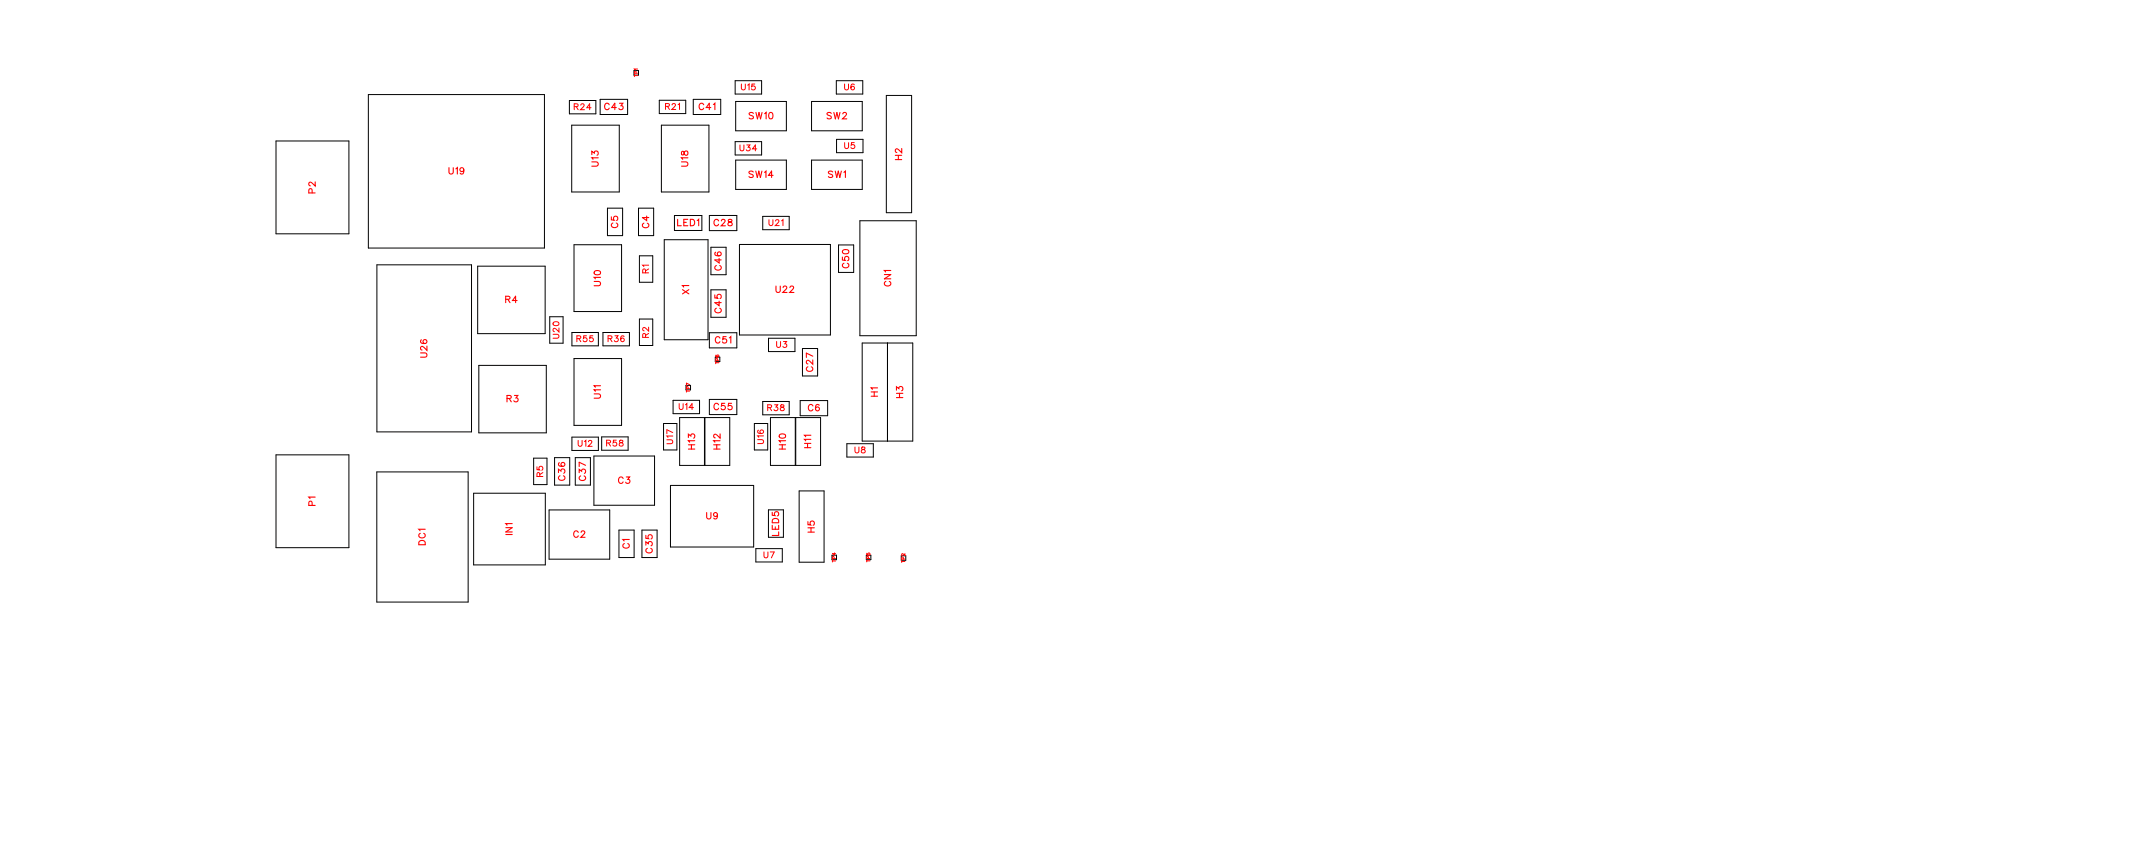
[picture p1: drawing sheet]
<svg xmlns="http://www.w3.org/2000/svg" width="238mm" height="95mm" viewBox="0 0 238 95" stroke-linecap="round" stroke-linejoin="round" font-family="sans-serif">
<g fill="none" stroke="#000" stroke-width=".11">
<path d="M30.5 15.6h8v10.2h-8zM40.7 10.4h19.4v17h-19.4zM62.9 11.1h2.9v1.5h-2.9zM63.2 13.8h5.2v7.4h-5.2zM66.3 11h3v1.6h-3zM70 7.8h.5v.5h-.5zM72.8 11.1h3v1.4h-3zM73.1 13.8h5.2v7.4h-5.2zM76.6 11h3v1.6h-3zM81.2 8.9h2.9v1.5h-2.9zM81.2 15.6h2.9v1.5h-2.9zM81.3 11.2h5.6v3.2h-5.6z"/>
<path d="M81.3 17.7h5.6v3.2h-5.6zM89.7 11.2h5.6v3.2h-5.6zM89.7 17.7h5.6v3.2h-5.6zM92.4 8.9h2.9v1.5h-2.9zM92.4 15.4h2.9v1.5h-2.9zM97.9 10.5h2.8v13h-2.8zM41.6 29.3h10.5v18.4h-10.5zM52.8 29.4h7.4v7.5h-7.4zM60.7 35h1.5v2.9h-1.5zM63.2 36.7h2.9v1.5h-2.9zM63.4 27h5.3v7.4h-5.3zM63.4 39.6h5.3v7.4h-5.3z"/>
<path d="M66.6 36.7h2.9v1.5h-2.9zM67.1 23h1.7v3h-1.7zM70.5 23h1.7v3h-1.7zM70.6 35.2h1.5v3h-1.5zM70.6 28.3h1.5v2.9h-1.5zM73.4 26.5h4.8v11h-4.8zM74.5 23.8h3v1.7h-3zM78.4 23.8h3v1.7h-3zM78.4 36.8h3v1.6h-3zM78.5 32h1.7v3h-1.7zM78.5 27.3h1.7v3h-1.7zM79 39.4h.5v.5h-.5z"/>
<path d="M81.7 27h10v10h-10zM84.3 23.9h2.9v1.5h-2.9zM84.9 37.4h2.9v1.4h-2.9zM88.7 38.5h1.6v3h-1.6zM92.6 27.1h1.7v3h-1.7zM95 24.4h6.2v12.7h-6.2zM95.3 37.9h5.5v10.8h-5.5zM98 37.9v10.8M30.5 50.2h8v10.3h-8zM41.6 52.1h10.1v14.4h-10.1zM52.3 54.5h7.9v7.9h-7.9zM52.9 40.4h7.5v7.4h-7.5z"/>
<path d="M59 50.6h1.4v2.9h-1.4zM60.7 56.3h6.7v5.5h-6.7zM61.3 50.6h1.6v3h-1.6zM63.2 48.3h2.9v1.5h-2.9zM63.6 50.6h1.6v3h-1.6zM65.6 50.4h6.7v5.4h-6.7zM66.5 48.3h2.9v1.4h-2.9zM68.4 58.6h1.7v3h-1.7zM70.9 58.6h1.7v3h-1.7zM73.3 46.8h1.5v2.9h-1.5zM74.1 53.6h9.2v6.8h-9.2zM74.4 44.2h2.9v1.5h-2.9z"/>
<path d="M75.1 46.1h2.7v5.3h-2.7zM75.8 42.6h.5v.5h-.5zM77.9 46.1h2.7v5.3h-2.7zM78.4 44.1h3v1.7h-3zM83.3 46.8h1.5v2.9h-1.5zM84.3 44.3h2.9v1.5h-2.9zM84.9 56.3h1.6v3.1h-1.6zM85.1 46.1h2.8v5.3h-2.8zM87.9 46.1h2.8v5.3h-2.8zM88.3 54.2h2.7v7.9h-2.7zM88.4 44.2h3v1.7h-3zM93.6 49h2.9v1.5h-2.9z"/>
<path d="M83.5 60.6h2.9v1.5h-2.9zM91.9 61.3h.5v.5h-.5zM95.7 61.3h.5v.5h-.5zM99.6 61.4h.5v.5h-.5z"/>
</g>
<g fill="none" stroke="#f00" stroke-width=".12">
<path d="M49.6 18.5v.5l.2 .2 .2-.1 .1-.6M50.4 18.7l.1-.2v.7M51.2 18.8a.22 .22 0 0 1-.3 .1 .22 .22 0 0 1 0-.3 .22 .22 0 0 1 .3 0v.2a.34 .34 0 0 1-.2 .4l-.2-.1M65.4 17.9h.5l.2 .2-.1 .2-.6 .1M65.4 17.1v-.4l.3 .2a.24 .24 0 0 1 .3-.2 .25 .25 0 0 1 0 .5M66.1 17.4h-.7l.1 .2M67.3 11.6a.26 .26 0 0 0-.3-.2 .26 .26 0 0 0-.2 .3v.1a.26 .26 0 0 0 .2 .3 .26 .26 0 0 0 .3-.2M68.1 11.9h-.5l.3-.5v.7M68.4 11.4h.4l-.2 .3a.24 .24 0 0 1 .2 .4 .24 .24 0 0 1-.4-.1M75.3 17.9h.5l.2 .2-.1 .2-.6 .1M75.3 16.7v.4h.2l.3-.4a.24 .24 0 0 1 .2 .2 .24 .24 0 0 1-.2 .3l-.2-.2-.1-.3zM76 17.4h-.7l.1 .2"/>
<path d="M77.7 11.6a.26 .26 0 0 0-.3-.2 .26 .26 0 0 0-.2 .3v.1a.26 .26 0 0 0 .2 .3 .26 .26 0 0 0 .3-.2M78.5 11.9h-.5l.4-.5v.7M78.8 11.5l.2-.1v.7M83.2 19l-.2-.1-.3 .1 .1 .2 .4 .2v.1l-.2 .1-.3-.1M83.2 12.5l-.1-.1-.3 .1v.2l.4 .2v.1l-.1 .1-.3-.1M83.5 18.9l.2 .7 .1-.7 .2 .7 .2-.7M83.5 12.4l.2 .7 .2-.7 .1 .7 .2-.7M84.5 19l.1-.1v.7M84.5 12.6l.1-.2v.7M85 12.5l.1-.1a.37 .37 0 0 1 .3 .4 .37 .37 0 0 1-.3 .3 .45 .45 0 0 1-.1-.6zM85.4 19.4h-.5l.3-.5v.7M91.8 12.5l-.1-.1-.3 .1v.2l.4 .2v.1l-.1 .1-.3-.1"/>
<path d="M92 19l-.2-.1-.3 .1 .1 .2 .4 .2v.1l-.2 .1-.3-.1M92.1 12.4l.2 .7 .2-.7 .1 .7 .2-.7M92.3 18.9l.1 .7 .2-.7 .2 .7 .1-.7M93.1 12.6l.1-.2h.2l.1 .2-.1 .2-.3 .3h.5M93.2 19l.2-.1v.7M98.9 17.6h.7M98.9 17.2h.7M99.2 17.2v.4M99.6 16.4v.5l-.3-.4-.3-.1-.1 .2v.1l.2 .1M34.5 21.3v-.4h-.3l-.1 .4h.7M34.8 20.1v.5l-.3-.4-.3-.1-.1 .2v.1l.2 .1M46.5 39h.5l.2 .2-.1 .2-.6 .1"/>
<path d="M46.6 37.5l-.1 .1a.35 .35 0 0 0 .2 .4 .35 .35 0 0 0 .5-.3 .22 .22 0 0 0-.2-.2 .22 .22 0 0 0-.3 .2 .22 .22 0 0 0 .2 .2M47.2 38.2v.5l-.4-.3-.2-.1-.1 .1v.1l.1 .2M55.9 33.1l.4-.1v-.1l-.1-.2h-.3v.7M56.1 33.1l.2 .3M57.1 33.2h-.5l.4-.5v.7M65.6 31.1h.5l.2 .2-.1 .2-.6 .1M65.7 30l.2-.1a.3 .3 0 0 1 .4 .3 .38 .38 0 0 1-.3 .2 .38 .38 0 0 1-.4-.3zM66.3 30.6h-.7l.2 .2M67.5 24v.3h.3a.25 .25 0 0 1 0-.4 .25 .25 0 0 1 .4 .1 .25 .25 0 0 1-.1 .4M67.7 24.6a.26 .26 0 0 0-.2 .3 .26 .26 0 0 0 .3 .2h.2a.26 .26 0 0 0 .3-.2 .26 .26 0 0 0-.2-.3M71.1 24.7a.26 .26 0 0 0-.1 .2 .26 .26 0 0 0 .2 .3h.2a.26 .26 0 0 0 .3-.3 .26 .26 0 0 0-.2-.2M71.4 23.9v.5l-.4-.4h.7"/>
<path d="M74.9 24.2v.7h.4M75.4 32l.7 .5M75.5 24.6h.3M76 24.2h-.5v.7h.5M76.1 31.5h-.7l.1 .2M76.1 32l-.7 .5M76.3 24.2h.2a.38 .38 0 0 1 .3 .4 .38 .38 0 0 1-.3 .3h-.2zM77 24.4l.2-.2v.7M79 32.6v.3h.3a.25 .25 0 0 1 0-.3 .25 .25 0 0 1 .3 0 .25 .25 0 0 1-.1 .4M79.1 27.9h-.1a.35 .35 0 0 0 .3 .4 .35 .35 0 0 0 .4-.2 .22 .22 0 0 0-.2-.3 .22 .22 0 0 0-.3 .2 .22 .22 0 0 0 .2 .3M79.1 29.3a.26 .26 0 0 0-.1 .3 .26 .26 0 0 0 .2 .2h.2a.26 .26 0 0 0 .3-.2 .26 .26 0 0 0-.2-.3M79.1 34a.26 .26 0 0 0-.1 .3 .26 .26 0 0 0 .2 .3h.2a.26 .26 0 0 0 .3-.3 .26 .26 0 0 0-.2-.3"/>
<path d="M79.4 24.4a.26 .26 0 0 0-.3-.2 .26 .26 0 0 0-.2 .3v.2a.26 .26 0 0 0 .2 .2 .26 .26 0 0 0 .3-.1M79.4 28.5v.5l-.4-.3h.7M79.4 33.3v.5l-.4-.4h.7M79.5 37.4a.26 .26 0 0 0-.3-.2 .26 .26 0 0 0-.2 .3v.1a.26 .26 0 0 0 .2 .3 .26 .26 0 0 0 .3-.2M79.7 24.4l.1-.2h.2l.1 .2-.1 .2-.3 .3h.4M80.2 37.2h-.3v.3a.25 .25 0 0 1 .3 0 .25 .25 0 0 1 0 .4 .25 .25 0 0 1-.4-.1M80.5 24.3v.2l.3 .1 .1 .1a.24 .24 0 0 1-.2 .3 .24 .24 0 0 1-.3-.3l.5-.3-.1-.1zM80.6 37.3l.1-.1v.7M85.7 31.6v.5l.2 .2 .3-.1v-.6M86.5 31.8l.2-.2h.1l.1 .1-.1 .3-.3 .3h.5M87.3 31.8l.1-.2h.1l.2 .1-.1 .3-.4 .3h.5M89.8 39.8v.4l-.3-.3-.3-.1-.1 .1v.2l.2 .1"/>
<path d="M89.8 39.3l-.7-.3v.5M93.1 28.4v.3l.3 .1a.25 .25 0 0 1 0-.4 .25 .25 0 0 1 .3 0 .25 .25 0 0 1-.1 .4M93.1 27.7l.3-.1a.3 .3 0 0 1 .4 .2 .38 .38 0 0 1-.4 .2 .38 .38 0 0 1-.3-.2zM93.2 29.1a.26 .26 0 0 0-.1 .3 .26 .26 0 0 0 .2 .2h.2a.26 .26 0 0 0 .3-.2 .26 .26 0 0 0-.2-.3M97.7 30.3h.7l-.7 .5h.7M97.9 31.1a.26 .26 0 0 0-.2 .3 .26 .26 0 0 0 .3 .2h.1a.26 .26 0 0 0 .3-.2 .26 .26 0 0 0-.2-.3M98.4 29.9h-.7l.1 .1M34.5 55.8v-.4h-.3l-.1 .4h.7M34.8 54.9h-.7l.1 .2M46.4 59.8l.1-.1 .4 .1 .1 .4h-.7zM46.4 58.9a.26 .26 0 0 0-.1 .3 .26 .26 0 0 0 .2 .2h.2a.26 .26 0 0 0 .3-.2 .26 .26 0 0 0-.2-.3M47 58.5h-.7l.1 .1"/>
<path d="M55.9 59h.7M55.9 58.3h.7l-.7 .5h.7M56 44h.4l.1-.2-.2-.1h-.3v.7M56.2 44l.3 .4M56.6 57.8h-.7l.1 .2M56.8 43.7h.4l-.2 .3a.24 .24 0 0 1 .2 .3 .24 .24 0 0 1-.4 0M61.7 52.2v-.4l.3 .2a.24 .24 0 0 1 .4-.1 .24 .24 0 0 1-.1 .4M61.8 51.1h-.1a.35 .35 0 0 0 .3 .5 .35 .35 0 0 0 .4-.3 .22 .22 0 0 0-.2-.2 .22 .22 0 0 0-.2 .2 .22 .22 0 0 0 .2 .2M61.9 52.6a.26 .26 0 0 0-.2 .3 .26 .26 0 0 0 .3 .2h.1a.26 .26 0 0 0 .3-.2 .26 .26 0 0 0-.2-.3M63.9 58.8a.26 .26 0 0 0-.3-.2 .26 .26 0 0 0-.2 .3v.2a.26 .26 0 0 0 .2 .3 .26 .26 0 0 0 .3-.2M64 52.2v-.3l.3 .2a.24 .24 0 0 1 .3-.2 .24 .24 0 0 1 0 .4M64.2 52.6a.26 .26 0 0 0-.2 .3 .26 .26 0 0 0 .3 .2h.1a.26 .26 0 0 0 .3-.2 .26 .26 0 0 0-.2-.3"/>
<path d="M64.2 58.8l.1-.2h.2l.1 .2-.1 .2-.3 .4h.4M64.7 51.4l-.7-.3v.4M65.6 43.5h.5l.2 .2-.1 .3h-.6M66.3 43.1h-.7l.2 .1M66.3 42.6h-.7l.2 .2M68.8 52.9a.26 .26 0 0 0-.3-.2 .26 .26 0 0 0-.2 .3v.1a.26 .26 0 0 0 .2 .3 .26 .26 0 0 0 .3-.2M69.2 52.7h.4l-.2 .3a.24 .24 0 0 1 .1 .3 .24 .24 0 0 1-.4 0M69.5 59.6h-.7l.1 .2M71.4 59.1v.4h.3a.25 .25 0 0 1-.1-.4 .25 .25 0 0 1 .4 .1 .25 .25 0 0 1-.1 .3M76.1 48.3v-.3l.2 .2a.24 .24 0 0 1 .4-.2 .24 .24 0 0 1-.1 .4M76.1 49.6h.7M76.1 49.1h.7"/>
<path d="M76.4 49.1v.5M76.8 48.7h-.7l.1 .2M78.1 56.6v.5l.2 .2 .2-.1v-.6M78.8 49.6h.8M78.8 49.1h.8M79.2 49.1v.5M79.3 56.9a.22 .22 0 0 1-.3 .1 .22 .22 0 0 1-.1-.3 .22 .22 0 0 1 .3 0l.1 .2a.34 .34 0 0 1-.3 .4l-.1-.1M79.4 44.7a.26 .26 0 0 0-.3-.1 .26 .26 0 0 0-.2 .2v.2a.26 .26 0 0 0 .2 .3 .26 .26 0 0 0 .3-.2M79.6 48.7h-.8l.2 .2M79.6 47.9v.5l-.4-.3-.2-.1-.2 .1v.1l.2 .2M80.1 44.6h-.4v.3a.25 .25 0 0 1 .4-.1 .25 .25 0 0 1-.1 .4 .25 .25 0 0 1-.3-.1M80.8 44.6h-.3v.3a.25 .25 0 0 1 .3 0 .25 .25 0 0 1 0 .3 .25 .25 0 0 1-.4-.1"/>
<path d="M85.3 56.6v.3l.3 .1a.25 .25 0 0 1 0-.4 .25 .25 0 0 1 .4 0 .25 .25 0 0 1-.1 .4M85.3 58v.5h.7v-.5M85.4 57.4a.39 .39 0 0 1 .6 .1v.2h-.7zM85.7 58.2v.3M86 58.7v.5h-.7M86.1 49.6h.7M86.1 49.1h.7M86.1 48l.3-.1a.3 .3 0 0 1 .4 .3 .38 .38 0 0 1-.4 .2 .38 .38 0 0 1-.3-.3zM86.4 49.1v.5M86.8 48.7h-.7l.1 .2M88.9 49.5h.7M88.9 49h.7"/>
<path d="M89.2 49v.5M89.3 40.5a.26 .26 0 0 0-.2 .3 .26 .26 0 0 0 .3 .2h.1a.26 .26 0 0 0 .3-.2 .26 .26 0 0 0-.2-.3M89.3 57.6v.4h.3a.25 .25 0 0 1 0-.4 .25 .25 0 0 1 .3 .1 .25 .25 0 0 1-.1 .3M89.3 58.8h.7M89.3 58.3h.7M89.6 48.5h-.7l.1 .2M89.6 48.1h-.7l.1 .2M89.6 58.3v.5M89.8 44.9a.26 .26 0 0 0-.3-.2 .26 .26 0 0 0-.2 .3v.1a.26 .26 0 0 0 .2 .3 .26 .26 0 0 0 .3-.2M90.5 44.8v-.1a.35 .35 0 0 0-.5 .3 .35 .35 0 0 0 .3 .4 .22 .22 0 0 0 .2-.2 .22 .22 0 0 0-.2-.2 .22 .22 0 0 0-.2 .2M96.2 43.8h.8M96.2 43.3h.8"/>
<path d="M96.6 43.3v.5M97 42.8h-.8l.2 .2M99 43.1v-.4l.3 .2a.24 .24 0 0 1 .4-.1 .24 .24 0 0 1-.1 .4M99 43.9h.7M99 43.4h.7M99.4 43.4v.5M69 60a.26 .26 0 0 0-.2 .3 .26 .26 0 0 0 .3 .2h.2a.26 .26 0 0 0 .2-.2 .26 .26 0 0 0-.1-.3M71.4 60.2v-.3l.2 .2a.24 .24 0 0 1 .4-.2 .24 .24 0 0 1-.1 .4M71.5 60.6a.26 .26 0 0 0-.1 .3 .26 .26 0 0 0 .2 .2h.2a.26 .26 0 0 0 .3-.2 .26 .26 0 0 0-.2-.3"/>
</g>
<g fill="none" stroke="#f00" stroke-width=".11">
<path d="M63.4 11.8l.4-.1v-.2h-.4v.6M63.7 11.8l.2 .3M64.2 11.6l.1-.1 .2 .1-.4 .5h.5M65.3 11.9h-.5l.3-.4v.6M70.1 8.4h.3M70.1 8.2v.3M70.3 8.1v-.2h-.2v.2h.3M70.4 7.6h-.3l.1 .1M73.5 11.7h.4v-.2l-.4-.1v.7M73.7 11.7l.3 .4M74.2 11.6l.2-.2 .2 .2-.4 .5h.5M74.9 11.6l.2-.2v.7"/>
<path d="M81.8 16v.5l.1 .2 .3-.1v-.6M81.9 9.3v.4l.2 .2 .2-.1v-.5M82.5 16h.3l-.1 .3a.22 .22 0 0 1 .1 .3 .22 .22 0 0 1-.4-.1M82.6 9.4l.2-.1v.6M83.4 9.3h-.3l-.1 .3a.23 .23 0 0 1 .4 0 .23 .23 0 0 1 0 .3 .23 .23 0 0 1-.4-.1M83.6 16.4h-.5l.4-.4v.7M93.3 9.3v.4l.2 .2 .2-.1v-.5M93.3 15.8v.4l.2 .2 .2-.1v-.5M94.4 9.4l-.1-.1a.32 .32 0 0 0-.3 .2 .32 .32 0 0 0 .2 .4 .2 .2 0 0 0 .2-.2 .2 .2 0 0 0-.2-.2 .2 .2 0 0 0-.2 .2M94.4 15.8h-.3l-.1 .2a.23 .23 0 0 1 .4 0 .23 .23 0 0 1-.1 .4 .23 .23 0 0 1-.3-.1M61.1 36.9h.5l.2 .2-.1 .2-.6 .1M61.1 35.6a.32 .32 0 0 1 .4-.1 .32 .32 0 0 1 .2 .4 .32 .32 0 0 1-.4 .1 .32 .32 0 0 1-.2-.4z"/>
<path d="M61.8 36.2v.5l-.6-.4-.1 .2 .2 .1M63.7 37.4h.4v-.2l-.4-.1v.6M63.9 37.4l.3 .3M64.8 37.1h-.3v.3a.23 .23 0 0 1 .3 0 .23 .23 0 0 1 0 .3 .23 .23 0 0 1-.4-.1M65.5 37.1h-.3v.3a.23 .23 0 0 1 .3 0 .23 .23 0 0 1 0 .3 .23 .23 0 0 1-.4-.1M67.2 37.4h.4v-.2l-.4-.1v.6M67.4 37.4l.2 .3M67.9 37.1h.4l-.2 .2a.22 .22 0 0 1 .2 .4 .22 .22 0 0 1-.4-.1M68.9 37.2v-.1a.32 .32 0 0 0-.4 .3 .32 .32 0 0 0 .3 .3 .2 .2 0 0 0 .2-.1 .2 .2 0 0 0-.2-.3 .2 .2 0 0 0-.2 .2M71.3 37.3v-.4h-.2l-.1 .4h.7M71.3 30.1v-.3l-.2-.1-.1 .4h.7M71.7 36.1v.5l-.6-.4-.1 .2 .2 .1"/>
<path d="M71.7 29.3h-.7l.1 .1M71.7 36.8l-.4 .3M71.7 29.7l-.4 .2M79.1 39.9v.3M79.1 39.2a.15 .15 0 0 0 .1 .2 .15 .15 0 0 0 .2-.2 .11 .11 0 0 0-.2 .1 .11 .11 0 0 0 .1 .1M79.3 39.8l-.1-.2h-.1v.2h.3M85 24.3v.4l.1 .2 .3-.1v-.5M85.7 24.4l.1-.1 .3 .1-.5 .5h.5M85.8 37.7v.5l.2 .2 .2-.1v-.6M86.3 24.4l.2-.1v.6M86.6 37.7h.3l-.2 .3a.22 .22 0 0 1 .2 .3 .22 .22 0 0 1-.4 0M59.3 51.6v.3h.3a.23 .23 0 0 1 0-.3 .23 .23 0 0 1 .3 0 .23 .23 0 0 1-.1 .3"/>
<path d="M59.6 52.6v-.3l-.2-.1-.1 .4h.7M60 52.2l-.4 .2M63.9 48.7v.4l.2 .2 .2-.1v-.5M64.6 48.8l.1-.1v.6M65 48.8l.1-.1 .3 .1-.4 .5h.4M67 48.9h.4v-.2l-.4-.1v.7M67.2 48.9l.3 .4M68.1 48.6h-.3l-.1 .3a.23 .23 0 0 1 .4 0 .23 .23 0 0 1 0 .3 .23 .23 0 0 1-.4 0M68.5 48.7v.1l.3 .1v.2a.22 .22 0 0 1-.2 .2 .22 .22 0 0 1-.2-.2l.4-.3v-.1zM73.7 48.6h.4l.2 .2-.1 .2h-.5M74.3 48.2h-.6l.1 .1M74.3 47.8l-.6-.3v.4"/>
<path d="M75 44.6v.5l.2 .1 .2-.1 .1-.5M75.7 44.7l.2-.1v.6M75.8 43.2h.4M75.8 43.1v.2M76 42.9v-.2h-.1l-.1 .2h.4M76.2 42.5l-.4-.2v.3M76.6 45h-.5l.4-.4v.6M79.1 40.1h.3M83.7 48.6h.5l.2 .2-.1 .2h-.6M83.8 47.5h-.1a.32 .32 0 0 0 .3 .4 .32 .32 0 0 0 .4-.2 .2 .2 0 0 0-.2-.2 .2 .2 0 0 0-.2 .2 .2 .2 0 0 0 .1 .2M84.4 48.2h-.7l.1 .1M84.8 45h.4v-.2l-.4-.1v.7"/>
<path d="M85 45l.2 .4M85.6 44.7h.3l-.2 .3a.22 .22 0 0 1 .2 .3 .22 .22 0 0 1-.4-.1M86.3 44.7v.2l.3 .2a.22 .22 0 0 1-.2 .3 .22 .22 0 0 1-.2-.3l.4-.2v-.2zM94.5 49.4v.4l.1 .2 .3-.1v-.5M95.2 49.4v.2l.4 .2a.22 .22 0 0 1-.2 .2 .22 .22 0 0 1-.3-.2l.5-.3-.1-.1zM84.4 61v.4l.2 .2 .2-.1v-.5M85.1 61h.4l-.3 .6M92 62h.3M92 61.8v.3M92.1 61.7v-.2h-.1v.2h.3M92.2 61.1v.2l-.2-.1h.3M95.8 61.1v.2h.1a.13 .13 0 0 1 0-.2 .13 .13 0 0 1 .2 0 .13 .13 0 0 1-.1 .2"/>
<path d="M95.8 62h.3M95.8 61.8v.3M95.9 61.7v-.2h-.1v.2h.3M99.6 62h.4M99.6 61.9v.2M99.8 61.8v-.2l-.2-.1v.3h.4M100 61.1v.3l-.3-.2h-.1l.1 .2"/>
</g>
<g font-size="1.2" fill="#fff">
<text x="66.7" y="12.4">C43</text>
<text x="77.2" y="12.4">C41</text>
<text x="82.7" y="13.4">SW10</text>
<text x="91.3" y="13.4">SW2</text>
<text x="99.9" y="17.7" transform="rotate(-90 99.9 17.7)">H2</text>
<text x="35.1" y="21.4" transform="rotate(-90 35.1 21.4)">P2</text>
<text x="49.5" y="19.5">U19</text>
<text x="66.4" y="18.4" transform="rotate(-90 66.4 18.4)">U13</text>
<text x="76.3" y="18.4" transform="rotate(-90 76.3 18.4)">U18</text>
<text x="82.7" y="19.9">SW14</text>
<text x="91.5" y="19.9">SW1</text>
<text x="68.5" y="25.2" transform="rotate(-90 68.5 25.2)">C5</text>
<text x="72" y="25.2" transform="rotate(-90 72 25.2)">C4</text>
<text x="74.8" y="25.2">LED1</text>
<text x="78.8" y="25.2">C28</text>
<text x="80" y="29.9" transform="rotate(-90 80 29.9)">C46</text>
<text x="94.1" y="29.6" transform="rotate(-90 94.1 29.6)">C50</text>
<text x="55.8" y="33.7">R4</text>
<text x="66.6" y="31.6" transform="rotate(-90 66.6 31.6)">U10</text>
<text x="76.4" y="32.5" transform="rotate(-90 76.4 32.5)">X1</text>
<text x="80" y="34.6" transform="rotate(-90 80 34.6)">C45</text>
<text x="85.7" y="32.6">U22</text>
<text x="98.7" y="31.7" transform="rotate(-90 98.7 31.7)">CN1</text>
<text x="47.5" y="39.5" transform="rotate(-90 47.5 39.5)">U26</text>
<text x="79" y="38.2">C51</text>
<text x="90.1" y="41.1" transform="rotate(-90 90.1 41.1)">C27</text>
<text x="56" y="44.7">R3</text>
<text x="66.6" y="44" transform="rotate(-90 66.6 44)">U11</text>
<text x="78.8" y="45.6">C55</text>
<text x="89.2" y="45.7">C6</text>
<text x="97.3" y="43.8" transform="rotate(-90 97.3 43.8)">H1</text>
<text x="100" y="44" transform="rotate(-90 100 44)">H3</text>
<text x="62.7" y="53.1" transform="rotate(-90 62.7 53.1)">C36</text>
<text x="65" y="53.1" transform="rotate(-90 65 53.1)">C37</text>
<text x="68.3" y="53.7">C3</text>
<text x="77.1" y="49.7" transform="rotate(-90 77.1 49.7)">H13</text>
<text x="79.9" y="49.7" transform="rotate(-90 79.9 49.7)">H12</text>
<text x="87.1" y="49.7" transform="rotate(-90 87.1 49.7)">H10</text>
<text x="89.9" y="49.5" transform="rotate(-90 89.9 49.5)">H11</text>
<text x="35.1" y="55.9" transform="rotate(-90 35.1 55.9)">P1</text>
<text x="56.9" y="59.1" transform="rotate(-90 56.9 59.1)">IN1</text>
<text x="63.3" y="59.7">C2</text>
<text x="78" y="57.6">U9</text>
<text x="86.3" y="59.2" transform="rotate(-90 86.3 59.2)">LED5</text>
<text x="90.3" y="58.8" transform="rotate(-90 90.3 58.8)">H5</text>
<text x="47.3" y="60.2" transform="rotate(-90 47.3 60.2)">DC1</text>
<text x="69.8" y="60.6" transform="rotate(-90 69.8 60.6)">C1</text>
<text x="72.4" y="61.1" transform="rotate(-90 72.4 61.1)">C35</text>
</g>
<g font-size="1.1" fill="#fff">
<text x="81.9" y="10.2">U15</text>
<text x="93.2" y="10.2">U6</text>
<text x="63.4" y="12.4">R24</text>
<text x="73.5" y="12.4">R21</text>
<text x="81.7" y="16.9">U34</text>
<text x="93.3" y="16.7">U5</text>
<text x="84.9" y="25.2">U21</text>
<text x="71.9" y="30.2" transform="rotate(-90 71.9 30.2)">R1</text>
<text x="62" y="37.4" transform="rotate(-90 62 37.4)">U20</text>
<text x="63.7" y="38">R55</text>
<text x="67.1" y="38">R36</text>
<text x="71.9" y="37.3" transform="rotate(-90 71.9 37.3)">R2</text>
<text x="85.7" y="38.7">U3</text>
<text x="75" y="45.5">U14</text>
<text x="84.8" y="45.6">R38</text>
<text x="60.2" y="52.7" transform="rotate(-90 60.2 52.7)">R5</text>
<text x="63.8" y="49.6">U12</text>
<text x="67" y="49.6">R58</text>
<text x="74.6" y="49.1" transform="rotate(-90 74.6 49.1)">U17</text>
<text x="84.6" y="49.1" transform="rotate(-90 84.6 49.1)">U16</text>
<text x="94.4" y="50.3">U8</text>
<text x="84.3" y="61.9">U7</text>
</g>
<g font-size=".6" fill="#fff">
<text x="70.6" y="8.5" transform="rotate(-90 70.6 8.5)">TP1</text>
<text x="79.6" y="40.2" transform="rotate(-90 79.6 40.2)">TP6</text>
<text x="76.3" y="43.3" transform="rotate(-90 76.3 43.3)">TP7</text>
<text x="92.5" y="62.1" transform="rotate(-90 92.5 62.1)">TP4</text>
<text x="96.3" y="62.1" transform="rotate(-90 96.3 62.1)">TP5</text>
<text x="100.1" y="62.2" transform="rotate(-90 100.1 62.2)">TP2</text>
</g>
</svg>
